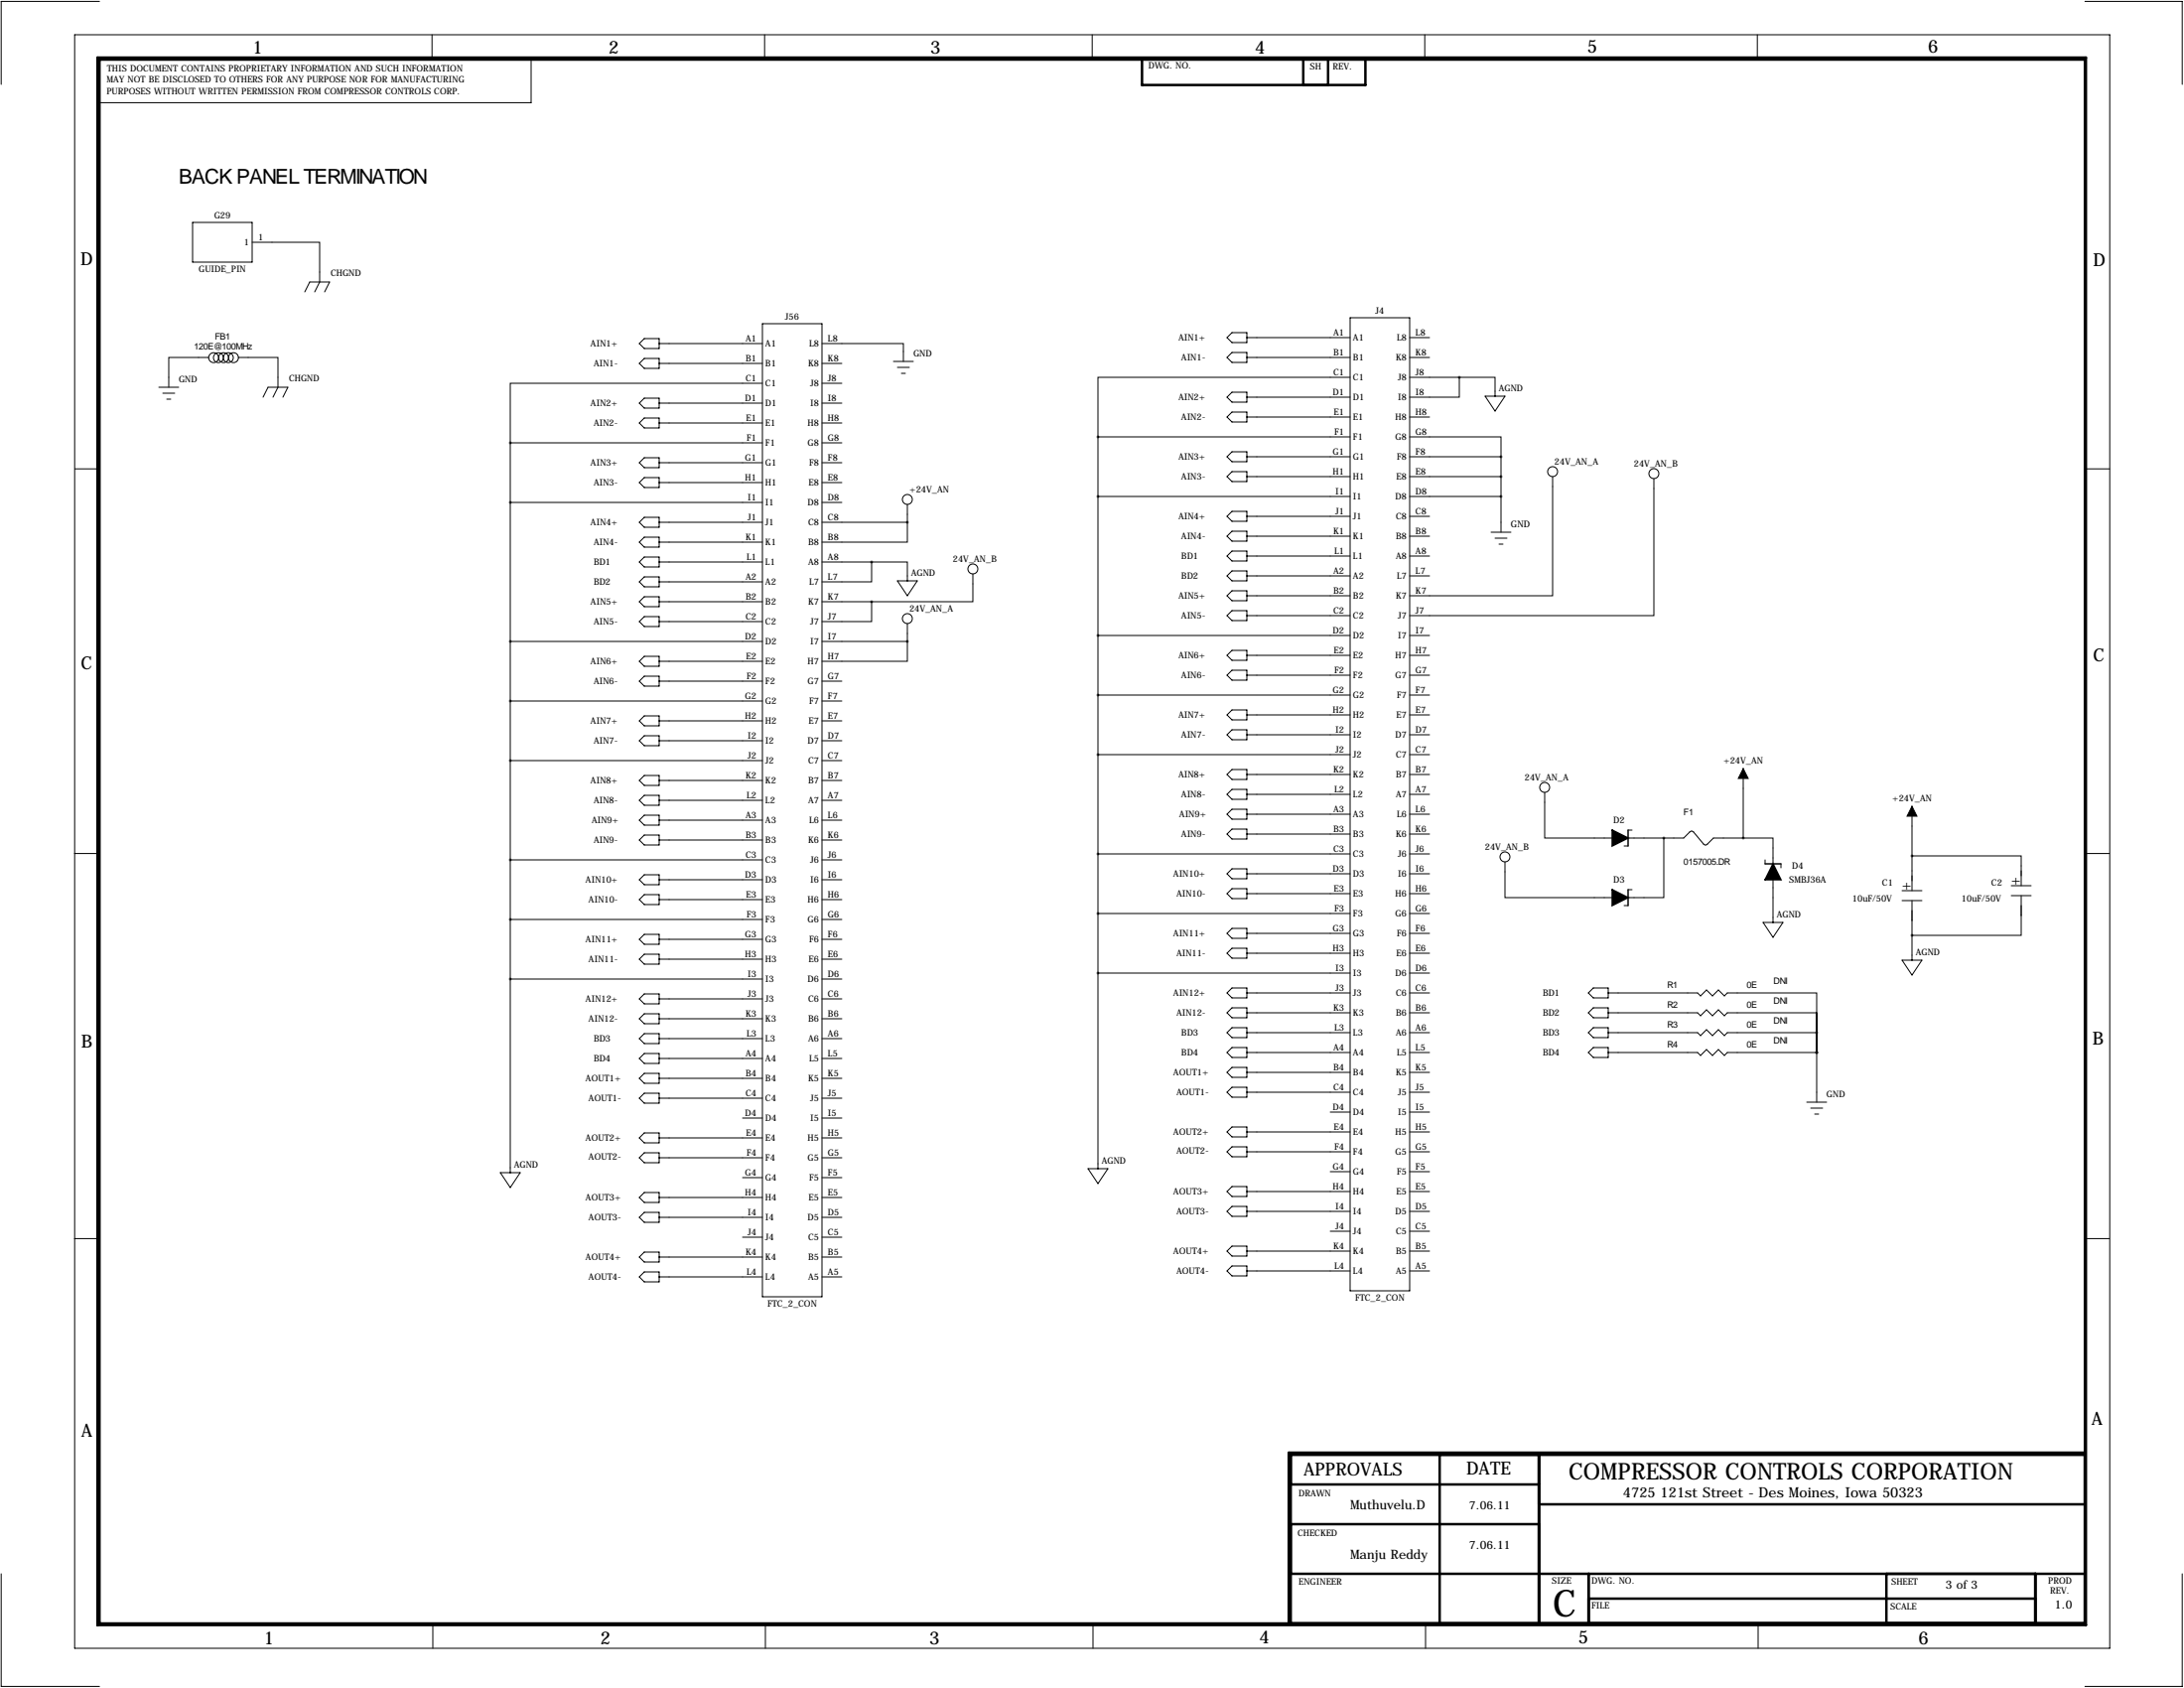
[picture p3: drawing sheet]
<svg xmlns="http://www.w3.org/2000/svg" width="559mm" height="432mm" viewBox="0 0 559 432" stroke-linecap="round" stroke-linejoin="round" font-family="sans-serif">
<g fill="none" stroke="#000" stroke-width=".25">
<path d="M19.1 8.9h520.7v412.7h-520.7zM25.5 .4h-25.2v21.2M110.5 8.9v6.3M143.1 15.2h-7.2v11.1h-110.9M195.6 8.9v6.3M279.5 8.9v6.3M364.5 8.9v6.3M449.6 8.9v6.3M533.5 .4h24.8v21.2M49.3 56.9h15.2v10.2h-15.2zM64.5 62h17.3v10.1l-1.3 2.6M78 74.7l1.2-2.6h5.1l-1.2 2.6"/>
<path d="M40.6 99.1h5.1M53.3 91.4h-10.1v7.7M61 91.4h10.1v7.7l-1.3 2.5M163.6 87.9l1.2-1.3h3.9v2.6h-3.9zM164.8 91.7h3.9v2.5h-3.9l-1.2-1.2zM168.7 87.9h26.4M168.7 93h26.4M195.1 98h-64.5v15.3M195.1 82.8h15.2v248.9h-15.2zM210.3 87.9h20.8v4.6M210.3 93h5.1M210.3 98h5.1"/>
<path d="M228.6 92.5h5.1M229.6 94h3.1M230.6 95.5h1M313.9 86.4l1.3-1.3h3.8v2.5h-3.8zM313.9 91.4l1.3-1.2h3.8v2.5h-3.8zM319 86.4h26.4M319 91.4h26.4M345.4 96.5h-64.5v15.3M345.4 81.3h15.3v248.9h-15.3zM360.7 86.4h5.1M360.7 91.4h5.1M360.7 96.5h12.7"/>
<path d="M373.4 96.5h9.1v4.8M373.4 96.5v5.1h-12.7M19.2 119.9h6.4M41.7 100.6h3M42.7 102.1h1M67.3 101.6l1.3-2.5h5.1l-1.3 2.5M130.6 113.3h64.5M130.6 113.3v186.7M163.6 108.2l1.2-1.3h3.9v2.6h-3.9zM164.8 101.9h3.9v2.5h-3.9l-1.2-1.3zM164.8 117.1h3.9v2.5h-3.9l-1.2-1.2zM168.7 103.1h26.4"/>
<path d="M168.7 108.2h26.4M168.7 118.4h26.4M210.3 103.1h5.1M210.3 108.2h5.1M210.3 113.3h5.1M210.3 118.4h5.1M280.9 111.8h64.5M280.9 111.8v187.2M313.9 101.6l1.3-1.3h3.8v2.6h-3.8zM313.9 106.7l1.3-1.3h3.8v2.5h-3.8zM313.9 116.8l1.3-1.2h3.8v2.5h-3.8zM319 101.6h26.4"/>
<path d="M319 106.7h26.4M319 116.8h26.4M360.7 111.8h23.3v5M360.7 106.7h5.1M360.7 116.8h23.3M380 101.3h5.1l-2.6 3.9zM384 116.8v19.3M533.4 119.9h6.4M130.6 128.5h64.5M163.6 123.4l1.2-1.2h3.9v2.5h-3.9zM163.6 133.6l1.2-1.3h3.9v2.6h-3.9zM163.6 138.7l1.2-1.3h3.9v2.6h-3.9z"/>
<path d="M168.7 123.4h26.4M168.7 133.6h26.4M168.7 138.7h26.4M210.3 123.4h5.1M210.3 128.5h5.1M210.3 133.6h21.9M232.2 133.6v5.1h-21.9M232.2 129v4.6M280.9 127h64.5M313.9 121.9l1.3-1.3h3.8v2.6h-3.8zM313.9 132.1l1.3-1.3h3.8v2.5h-3.8zM313.9 137.2l1.3-1.3h3.8v2.5h-3.8z"/>
<path d="M319 121.9h26.4M319 132.1h26.4M319 137.2h26.4M360.7 121.9h23.3M360.7 127h23.3M360.7 132.1h5.1M360.7 137.2h5.1M381.5 136.1h5.1M382.5 137.7h3.1M383.5 139.2h1.1M397.3 121.9v30.5h-36.6M423.2 122.4v35.1h-62.5"/>
<path d="M163.6 148.8l1.2-1.2h3.9v2.5h-3.9zM163.6 159l1.2-1.3h3.9v2.6h-3.9zM164.8 142.5h3.9v2.5h-3.9l-1.2-1.2zM164.8 152.7h3.9v2.5h-3.9l-1.2-1.3zM168.7 143.8h26.4M168.7 148.8h26.4M168.7 153.9h26.4M168.7 159h26.4M210.3 143.8h12.7M210.3 153.9h12.7M223 153.9v5.1h-12.7M223 143.8h9.2v4.8"/>
<path d="M223 143.8v5h-12.7M229.6 148.6h5.1l-2.5 3.8zM232.2 159.5v4.6M248.9 146.8v7.1h-25.9M313.9 142.2l1.3-1.2h3.8v2.5h-3.8zM313.9 147.3l1.3-1.3h3.8v2.6h-3.8zM313.9 152.4l1.3-1.3h3.8v2.6h-3.8zM313.9 157.5l1.3-1.3h3.8v2.6h-3.8zM319 142.2h26.4M319 147.3h26.4M319 152.4h26.4M319 157.5h26.4"/>
<path d="M360.7 142.2h5.1M360.7 147.3h5.1M130.6 164.1h64.5M130.6 179.3h64.5M163.6 174.2l1.2-1.2h3.9v2.5h-3.9zM164.8 167.9h3.9v2.5h-3.9l-1.2-1.2zM168.7 169.2h26.4M168.7 174.2h26.4M210.3 164.1h21.9M210.3 174.2h5.1M210.3 179.3h5.1M232.2 164.1v5.1h-21.9"/>
<path d="M280.9 162.6h64.5M280.9 177.8h64.5M313.9 167.6l1.3-1.2h3.8v2.5h-3.8zM313.9 172.7l1.3-1.3h3.8v2.6h-3.8zM319 167.6h26.4M319 172.7h26.4M360.7 162.6h5.1M360.7 167.6h5.1M360.7 172.7h5.1M360.7 177.8h5.1M130.6 194.6h64.5M163.6 184.4l1.2-1.3h3.9v2.6h-3.9z"/>
<path d="M163.6 189.5l1.2-1.3h3.9v2.6h-3.9zM163.6 199.6l1.2-1.2h3.9v2.5h-3.9zM168.7 184.4h26.4M168.7 189.5h26.4M168.7 199.6h26.4M210.3 184.4h5.1M210.3 189.5h5.1M210.3 194.6h5.1M210.3 199.6h5.1M280.9 193h64.5M313.9 182.9l1.3-1.3h3.8v2.5h-3.8zM313.9 188l1.3-1.3h3.8v2.5h-3.8z"/>
<path d="M313.9 198.1l1.3-1.3h3.8v2.6h-3.8zM319 182.9h26.4M319 188h26.4M319 198.1h26.4M360.7 182.9h5.1M360.7 188h5.1M360.7 193h5.1M360.7 198.1h5.1M446 196.6v17.8M19 218.3h6.5M130.6 220h64.5M163.6 209.8l1.2-1.3h3.9v2.6h-3.9z"/>
<path d="M163.6 214.9l1.2-1.3h3.9v2.6h-3.9zM164.8 203.5h3.9v2.5h-3.9l-1.2-1.3zM168.7 204.7h26.4M168.7 209.8h26.4M168.7 214.9h26.4M210.3 204.7h5.1M210.3 209.8h5.1M210.3 214.9h5.1M210.3 220h5.1M280.9 218.4h64.5M313.9 203.2l1.3-1.3h3.8v2.6h-3.8zM313.9 208.3l1.3-1.3h3.8v2.5h-3.8z"/>
<path d="M313.9 213.4l1.3-1.3h3.8v2.5h-3.8zM319 203.2h26.4M319 208.3h26.4M319 213.4h26.4M360.7 203.2h5.1M360.7 208.3h5.1M360.7 213.4h5.1M360.7 218.4h5.1M395.2 202.7v11.7h17.3M415.5 216.4h1.1M416.6 214.4h14.2l1.6-1.7 .4-.1 .5 .3 2.9 3.2 .6-.1 1.6-1.6h7.6M416.6 212.3h1"/>
<path d="M425.7 214.4v15.2h-9.1M446 214.4h7.6v6.6M451.6 220v1M489.2 218.9h27.9v7.7M489.2 206.2v21.6M533.3 218.3h6.4M130.6 235.2h64.5M163.6 225l1.2-1.2h3.9v2.5h-3.9zM164.8 228.9h3.9v2.5h-3.9l-1.2-1.3zM168.7 225h26.4M168.7 230.1h26.4M210.3 225h5.1"/>
<path d="M210.3 230.1h5.1M210.3 235.2h5.1M280.9 233.7h64.5M313.9 223.5l1.3-1.3h3.8v2.6h-3.8zM313.9 228.6l1.3-1.3h3.8v2.6h-3.8zM313.9 238.8l1.3-1.3h3.8v2.5h-3.8zM319 223.5h26.4M319 228.6h26.4M319 238.8h26.4M360.7 223.5h5.1M360.7 228.6h5.1M360.7 233.7h5.1"/>
<path d="M360.7 238.8h5.1M385.1 220.5v9.1h27.4M415.5 231.6h1.1M416.6 227.6h1M451.1 236h5.1l-2.6 3.8zM453.6 225v11M455.7 221v1M486.7 227.8h5M486.7 230.4h5M489.2 230.4v15.2M514.6 226.6h5.1M514.6 229.1h5.1"/>
<path d="M517.1 229.1v10.2h-27.9M130.6 250.4h64.5M163.6 240.3l1.2-1.3h3.9v2.6h-3.9zM164.8 244.1h3.9v2.5h-3.9l-1.2-1.2zM164.8 254.3h3.9v2.5h-3.9l-1.2-1.3zM164.8 259.3h3.9v2.6h-3.9l-1.2-1.3zM168.7 240.3h26.4M168.7 245.4h26.4M168.7 255.5h26.4M210.3 240.3h5.1M210.3 245.4h5.1M210.3 250.4h5.1"/>
<path d="M210.3 255.5h5.1M280.9 248.9h64.5M313.9 243.8l1.3-1.2h3.8v2.5h-3.8zM313.9 254l1.3-1.3h3.8v2.6h-3.8zM313.9 259.1l1.3-1.3h3.8v2.5h-3.8zM319 243.8h26.4M319 254h26.4M319 259.1h26.4M360.7 243.8h5.1M360.7 248.9h5.1M360.7 254h5.1M360.7 259.1h5.1"/>
<path d="M407.7 252.7h3.8v2.6h-3.8l-1.3-1.3zM407.7 257.8h3.8v2.5h-3.8l-1.3-1.2zM411.5 259.1h22.8l.8 .7 1.5-1.5 1.5 1.5 1.6-1.5 1.5 1.5 .8-.7h22.8v5.1M411.5 254h22.8l.8 .8 1.5-1.6 1.5 1.6 1.6-1.6 1.5 1.6 .8-.8h22.8v15.2M486.7 245.6h5l-2.5 3.8zM163.6 270.8l1.2-1.3h3.9v2.5h-3.9zM163.6 275.8l1.2-1.2h3.9v2.5h-3.9zM164.8 264.4h3.9v2.6h-3.9l-1.2-1.3zM164.8 279.7h3.9v2.5h-3.9l-1.2-1.3zM168.7 260.6h26.4M168.7 265.7h26.4M168.7 270.8h26.4"/>
<path d="M168.7 275.8h26.4M210.3 260.6h5.1M210.3 265.7h5.1M210.3 270.8h5.1M210.3 275.8h5.1M313.9 264.2l1.3-1.3h3.8v2.5h-3.8zM313.9 269.2l1.3-1.2h3.8v2.5h-3.8zM313.9 274.3l1.3-1.3h3.8v2.6h-3.8zM313.9 279.4l1.3-1.3h3.8v2.6h-3.8zM319 264.2h26.4M319 269.2h26.4M319 274.3h26.4"/>
<path d="M319 279.4h26.4M360.7 264.2h5.1M360.7 269.2h5.1M360.7 274.3h5.1M360.7 279.4h5.1M407.7 262.9h3.8v2.5h-3.8l-1.3-1.2zM407.7 268h3.8v2.5h-3.8l-1.3-1.3zM411.5 264.2h22.8l.8 .7 1.5-1.5 1.5 1.5 1.6-1.5 1.5 1.5 .8-.7h22.8M411.5 269.2h22.8l.8 .8 1.5-1.5 1.5 1.5 1.6-1.5 1.5 1.5 .8-.8h22.8M464.8 269.2h.1M464.8 264.2v17.7M128 300h5.1l-2.5 3.8z"/>
<path d="M163.6 296.2l1.2-1.3h3.9v2.5h-3.9zM164.8 289.8h3.9v2.6h-3.9l-1.2-1.3zM168.7 280.9h26.4M168.7 291.1h26.4M168.7 296.2h26.4M190 286h5.1M210.3 280.9h5.1M210.3 286h5.1M210.3 291.1h5.1M210.3 296.2h5.1M278.4 299h5.1l-2.6 3.8zM313.9 289.6l1.3-1.3h3.8v2.5h-3.8z"/>
<path d="M313.9 294.6l1.3-1.2h3.8v2.5h-3.8zM319 289.6h26.4M319 294.6h26.4M340.4 284.5h5M340.4 299.7h5M360.7 284.5h5.1M360.7 289.6h5.1M360.7 294.6h5.1M360.7 299.7h5.1M462.3 281.9h5.1M463.3 283.5h3M464.3 285h1"/>
<path d="M19 316.8h6.5M163.6 306.3l1.2-1.2h3.9v2.5h-3.9zM163.6 311.4l1.2-1.3h3.9v2.6h-3.9zM168.7 306.3h26.4M168.7 311.4h26.4M190 301.2h5.1M190 316.5h5.1M210.3 301.2h5.1M210.3 306.3h5.1M210.3 311.4h5.1M210.3 316.5h5.1M313.9 304.8l1.3-1.3h3.8v2.6h-3.8z"/>
<path d="M313.9 309.9l1.3-1.3h3.8v2.5h-3.8zM319 304.8h26.4M319 309.9h26.4M340.4 315h5M360.7 304.8h5.1M360.7 309.9h5.1M360.7 315h5.1M533.3 316.8h6.4M163.6 321.6l1.2-1.3h3.9v2.5h-3.9zM163.6 326.6l1.2-1.2h3.9v2.5h-3.9zM168.7 321.6h26.4M168.7 326.6h26.4"/>
<path d="M210.3 321.6h5.1M210.3 326.6h5.1M313.9 320l1.3-1.2h3.8v2.5h-3.8zM313.9 325.1l1.3-1.3h3.8v2.6h-3.8zM319 320h26.4M319 325.1h26.4M360.7 320h5.1M360.7 325.1h5.1M.3 402.6v28.8h25.2M110.7 415.3v6.3M195.8 415.3v6.3M279.7 415.3v6.3"/>
<path d="M364.7 415.3v6.3M449.8 415.3v6.3M558.3 402.6v28.8h-24.8"/>
<circle cx="54.7" cy="91.5" r="1.27"/>
<circle cx="55.9" cy="91.5" r="1.27"/>
<circle cx="57.2" cy="91.5" r="1.27"/>
<circle cx="58.4" cy="91.5" r="1.27"/>
<circle cx="59.7" cy="91.5" r="1.27"/>
<circle cx="232.2" cy="127.8" r="1.27"/>
<circle cx="397.3" cy="120.6" r="1.27"/>
<circle cx="423.2" cy="121.2" r="1.27"/>
<circle cx="232.2" cy="158.2" r="1.27"/>
<circle cx="248.9" cy="145.5" r="1.27"/>
<circle cx="385.1" cy="219.2" r="1.27"/>
<circle cx="395.2" cy="201.4" r="1.27"/>
</g>
<g fill="none" stroke="#000" stroke-width=".63">
<path d="M24.9 14.7h508.8v401h-508.8zM25.5 15.2h508v400.1h-508zM292.2 15h57.2v6.7h-57.2zM333.5 21.7v-6.7h6.3v6.7M330.3 379.7h63.5M368.4 372.1v43.2M393.8 372.1v43.2M533.5 372.1h-203.2v43.2M533.5 371.6h-203.8v43.7M330.3 389.9h63.5M393.8 384.8h139.7M330.3 402.6h203.2"/>
<path d="M406.5 402.6v12.7M406.5 408.9h114.3M482.7 402.6v12.7M520.8 402.6v12.7"/>
</g>
<path d="M412.5 212.3l4.1 2.1-4.1 2zM412.5 227.6l4.1 2-4.1 2zM453.6 221l2.1 4h-4.1z" fill="#000" stroke="#000" stroke-width=".38"/>
<path d="M416.6 212.3v4.1M416.6 227.6v4M451.6 221h4.1" fill="none" stroke="#000" stroke-width=".38"/>
<path d="M446 196.6l1.3 2.5h-2.5zM489.2 206.2l1.3 2.6h-2.6z" fill="#000" stroke="#000" stroke-width=".25"/>
<path d="M130.5 113.3a.05 .05 0 0 0 .1 0 .05 .05 0 0 0-.1 0zM130.5 128.5a.05 .05 0 0 0 .1 0 .05 .05 0 0 0-.1 0zM130.5 164.1a.05 .05 0 0 0 .1 0 .05 .05 0 0 0-.1 0zM130.5 179.3a.05 .05 0 0 0 .1 0 .05 .05 0 0 0-.1 0zM130.5 194.6a.05 .05 0 0 0 .1 0 .05 .05 0 0 0-.1 0zM130.5 220a.05 .05 0 0 0 .1 0 .05 .05 0 0 0-.1 0zM130.5 235.2a.05 .05 0 0 0 .1 0 .05 .05 0 0 0-.1 0zM130.5 250.4a.05 .05 0 0 0 .1 0 .05 .05 0 0 0-.1 0zM232.1 164.1a.05 .05 0 0 0 .1 0 .05 .05 0 0 0-.1 0zM232.1 133.6a.05 .05 0 0 0 .1 0 .05 .05 0 0 0-.1 0zM384 116.8a.05 .05 0 0 0 .1 0 .05 .05 0 0 0-.1 0zM384 121.9a.05 .05 0 0 0 .1 0 .05 .05 0 0 0-.1 0zM384 127a.05 .05 0 0 0 .1 0 .05 .05 0 0 0-.1 0z" fill="#000" stroke="#000" stroke-width=".63"/>
<text font-size="9.6" x="397.3" y="413.5">C</text>
<text font-size="5.9" x="401.4" y="378.6">COMPRESSOR CONTROLS CORPORATION</text>
<text font-size="5.3" x="45.7" y="47">BACK PANEL TERMINATION</text>
<g font-size="4.6">
<text x="64.6" y="13.7">1</text>
<text x="155.8" y="13.7">2</text>
<text x="238" y="13.7">3</text>
<text x="321.1" y="13.7">4</text>
<text x="406.1" y="13.5">5</text>
<text x="493.3" y="13.5">6</text>
<text x="20.6" y="67.9">D</text>
<text x="535.6" y="68.1">D</text>
<text x="20.7" y="171.1">C</text>
<text x="535.5" y="169.2">C</text>
<text x="20.8" y="268.1">B</text>
<text x="535.4" y="267.2">B</text>
<text x="535.2" y="364.5">A</text>
<text x="20.8" y="367.5">A</text>
<text x="333.6" y="377.4">APPROVALS</text>
<text x="375.2" y="377.2">DATE</text>
<text x="67.5" y="420.6">1</text>
<text x="153.6" y="420.6">2</text>
<text x="237.8" y="420.6">3</text>
<text x="322.2" y="420.5">4</text>
<text x="403.9" y="420.4">5</text>
<text x="490.9" y="420.6">6</text>
</g>
<g font-size="3.6">
<text x="486.7" y="227.6">+</text>
<text x="514.6" y="226.3">+</text>
<text x="415.3" y="383">4725 121st Street - Des Moines, Iowa 50323</text>
</g>
<g font-size="3.3">
<text x="345.4" y="386.1">Muthuvelu.D</text>
<text x="345.4" y="398.8">Manju Reddy</text>
</g>
<g font-size="3">
<text x="375.9" y="386.1">7.06.11</text>
<text x="375.9" y="396.2">7.06.11</text>
<text x="497.8" y="406.4">3 of 3</text>
<text x="525.8" y="411.5">1.0</text>
</g>
<text font-size="2.4" x="386.6" y="134.9">GND</text>
<g font-size="2.3">
<text x="293.8" y="17.6">DWG. NO.</text>
<text x="335.2" y="17.7">SH</text>
<text x="341" y="17.7">REV.</text>
<text x="27.3" y="21.1">MAY NOT BE DISCLOSED TO OTHERS FOR ANY PURPOSE NOR FOR MANUFACTURING</text>
<text x="27.4" y="18.3">THIS DOCUMENT CONTAINS PROPRIETARY INFORMATION AND SUCH INFORMATION</text>
<text x="27.3" y="24.2">PURPOSES WITHOUT WRITTEN PERMISSION FROM COMPRESSOR CONTROLS CORP.</text>
<text x="54.8" y="55.9">G29</text>
<text x="62.4" y="62.8">1</text>
<text x="66" y="61.5">1</text>
<text x="50.8" y="69.7">GUIDE_PIN</text>
<text x="84.6" y="70.6">CHGND</text>
<text x="200.9" y="81.8">J56</text>
<text x="351.9" y="80.3">J4</text>
<text x="49.7" y="89.5">120E@100MHz</text>
<text x="55" y="87">FB1</text>
<text x="151.1" y="88.6">AIN1+</text>
<text x="190.8" y="87.4">A1</text>
<text x="195.8" y="88.7">A1</text>
<text x="207" y="88.7">L8</text>
<text x="211.8" y="87.4">L8</text>
<text x="301.5" y="87.1">AIN1+</text>
<text x="341.1" y="85.9">A1</text>
<text x="346.2" y="87.2">A1</text>
<text x="357.4" y="87.2">L8</text>
<text x="362.2" y="85.9">L8</text>
<text x="151.9" y="93.7">AIN1-</text>
<text x="190.8" y="92.5">B1</text>
<text x="195.8" y="93.8">B1</text>
<text x="206.8" y="93.8">K8</text>
<text x="211.8" y="92.5">K8</text>
<text x="233.7" y="91.2">GND</text>
<text x="302.3" y="92.2">AIN1-</text>
<text x="341.1" y="90.9">B1</text>
<text x="346.2" y="92.2">B1</text>
<text x="357.2" y="92.2">K8</text>
<text x="362.2" y="90.9">K8</text>
<text x="45.7" y="97.8">GND</text>
<text x="73.9" y="97.5">CHGND</text>
<text x="190.8" y="97.5">C1</text>
<text x="195.8" y="98.9">C1</text>
<text x="207.3" y="98.9">J8</text>
<text x="211.8" y="97.5">J8</text>
<text x="341" y="101.1">D1</text>
<text x="341.1" y="96">C1</text>
<text x="346.2" y="97.3">C1</text>
<text x="357.7" y="97.3">J8</text>
<text x="362.2" y="96">J8</text>
<text x="362.2" y="101.1">I8</text>
<text x="383.5" y="100.1">AGND</text>
<text x="151.1" y="103.9">AIN2+</text>
<text x="190.6" y="102.6">D1</text>
<text x="190.9" y="107.7">E1</text>
<text x="195.8" y="103.9">D1</text>
<text x="207.3" y="103.9">I8</text>
<text x="211.8" y="102.6">I8</text>
<text x="211.8" y="107.7">H8</text>
<text x="301.5" y="102.4">AIN2+</text>
<text x="302.3" y="107.4">AIN2-</text>
<text x="341.3" y="106.2">E1</text>
<text x="346.2" y="102.4">D1</text>
<text x="346.2" y="107.5">E1</text>
<text x="357" y="107.5">H8</text>
<text x="357.7" y="102.4">I8</text>
<text x="362.2" y="106.2">H8</text>
<text x="151.9" y="109">AIN2-</text>
<text x="191" y="112.8">F1</text>
<text x="195.8" y="109">E1</text>
<text x="206.7" y="109">H8</text>
<text x="211.8" y="112.8">G8</text>
<text x="341.4" y="111.3">F1</text>
<text x="346.2" y="112.6">F1</text>
<text x="357" y="112.6">G8</text>
<text x="362.2" y="111.3">G8</text>
<text x="151.1" y="119.1">AIN3+</text>
<text x="190.6" y="117.9">G1</text>
<text x="195.8" y="114.1">F1</text>
<text x="195.8" y="119.2">G1</text>
<text x="206.7" y="114.1">G8</text>
<text x="207" y="119.2">F8</text>
<text x="211.8" y="117.9">F8</text>
<text x="301.5" y="117.6">AIN3+</text>
<text x="341" y="116.3">G1</text>
<text x="346.2" y="117.6">G1</text>
<text x="357.4" y="117.6">F8</text>
<text x="362.2" y="116.3">F8</text>
<text x="397.8" y="118.9">24V_AN_A</text>
<text x="418.1" y="119.4">24V_AN_B</text>
<text x="151.9" y="124.2">AIN3-</text>
<text x="190.6" y="122.9">H1</text>
<text x="195.8" y="124.3">H1</text>
<text x="206.9" y="124.3">E8</text>
<text x="211.8" y="122.9">E8</text>
<text x="232.7" y="126">+24V_AN</text>
<text x="302.3" y="122.7">AIN3-</text>
<text x="341" y="121.4">H1</text>
<text x="346.2" y="122.7">H1</text>
<text x="357.3" y="122.7">E8</text>
<text x="362.2" y="121.4">E8</text>
<text x="191.3" y="128">I1</text>
<text x="195.8" y="129.3">I1</text>
<text x="206.7" y="129.3">D8</text>
<text x="211.8" y="128">D8</text>
<text x="341.7" y="126.5">I1</text>
<text x="341.7" y="131.6">J1</text>
<text x="346.2" y="127.8">I1</text>
<text x="357" y="127.8">D8</text>
<text x="362.2" y="126.5">D8</text>
<text x="362.2" y="131.6">C8</text>
<text x="151.1" y="134.4">AIN4+</text>
<text x="191.3" y="133.1">J1</text>
<text x="195.8" y="134.4">J1</text>
<text x="206.8" y="134.4">C8</text>
<text x="211.8" y="133.1">C8</text>
<text x="301.5" y="132.8">AIN4+</text>
<text x="302.3" y="137.9">AIN4-</text>
<text x="341.1" y="136.7">K1</text>
<text x="346.2" y="132.9">J1</text>
<text x="346.2" y="138">K1</text>
<text x="357.2" y="132.9">C8</text>
<text x="357.2" y="138">B8</text>
<text x="362.2" y="136.7">B8</text>
<text x="151.9" y="139.4">AIN4-</text>
<text x="190.8" y="138.2">K1</text>
<text x="191" y="143.3">L1</text>
<text x="195.8" y="139.5">K1</text>
<text x="206.8" y="139.5">B8</text>
<text x="211.8" y="138.2">B8</text>
<text x="211.8" y="143.3">A8</text>
<text x="243.8" y="143.8">24V_AN_B</text>
<text x="302.3" y="143">BD1</text>
<text x="341.4" y="141.7">L1</text>
<text x="346.2" y="143">L1</text>
<text x="357.2" y="143">A8</text>
<text x="362.2" y="141.7">A8</text>
<text x="151.9" y="144.5">BD1</text>
<text x="151.9" y="149.6">BD2</text>
<text x="190.8" y="148.3">A2</text>
<text x="195.8" y="144.6">L1</text>
<text x="195.8" y="149.7">A2</text>
<text x="206.8" y="144.6">A8</text>
<text x="207" y="149.7">L7</text>
<text x="211.8" y="148.3">L7</text>
<text x="233.1" y="147.3">AGND</text>
<text x="302.3" y="148.1">BD2</text>
<text x="341.1" y="146.8">A2</text>
<text x="346.2" y="148.1">A2</text>
<text x="357.4" y="148.1">L7</text>
<text x="362.2" y="146.8">L7</text>
<text x="151.1" y="154.7">AIN5+</text>
<text x="190.8" y="153.4">B2</text>
<text x="195.8" y="154.7">B2</text>
<text x="206.8" y="154.7">K7</text>
<text x="211.8" y="153.4">K7</text>
<text x="301.5" y="153.2">AIN5+</text>
<text x="341.1" y="151.9">B2</text>
<text x="346.2" y="153.2">B2</text>
<text x="357.2" y="153.2">K7</text>
<text x="362.2" y="151.9">K7</text>
<text x="151.9" y="159.8">AIN5-</text>
<text x="190.8" y="158.5">C2</text>
<text x="195.8" y="159.8">C2</text>
<text x="207.3" y="159.8">J7</text>
<text x="211.8" y="158.5">J7</text>
<text x="232.7" y="156.5">24V_AN_A</text>
<text x="302.3" y="158.2">AIN5-</text>
<text x="341.1" y="157">C2</text>
<text x="346.2" y="158.3">C2</text>
<text x="357.7" y="158.3">J7</text>
<text x="362.2" y="157">J7</text>
<text x="190.6" y="163.6">D2</text>
<text x="195.8" y="164.9">D2</text>
<text x="207.3" y="164.9">I7</text>
<text x="211.8" y="163.6">I7</text>
<text x="341" y="162.1">D2</text>
<text x="341.3" y="167.1">E2</text>
<text x="346.2" y="163.4">D2</text>
<text x="357.7" y="163.4">I7</text>
<text x="362.2" y="162.1">I7</text>
<text x="362.2" y="167.1">H7</text>
<text x="151.1" y="169.9">AIN6+</text>
<text x="190.9" y="168.7">E2</text>
<text x="191" y="173.7">F2</text>
<text x="195.8" y="170">E2</text>
<text x="206.7" y="170">H7</text>
<text x="211.8" y="168.7">H7</text>
<text x="211.8" y="173.7">G7</text>
<text x="301.5" y="168.4">AIN6+</text>
<text x="302.3" y="173.5">AIN6-</text>
<text x="341.4" y="172.2">F2</text>
<text x="346.2" y="168.4">E2</text>
<text x="346.2" y="173.5">F2</text>
<text x="357" y="168.4">H7</text>
<text x="357" y="173.5">G7</text>
<text x="362.2" y="172.2">G7</text>
<text x="151.9" y="175">AIN6-</text>
<text x="190.6" y="178.8">G2</text>
<text x="195.8" y="175.1">F2</text>
<text x="206.7" y="175.1">G7</text>
<text x="211.8" y="178.8">F7</text>
<text x="341" y="177.3">G2</text>
<text x="346.2" y="178.6">G2</text>
<text x="357.4" y="178.6">F7</text>
<text x="362.2" y="177.3">F7</text>
<text x="151.1" y="185.2">AIN7+</text>
<text x="190.6" y="183.9">H2</text>
<text x="195.8" y="180.1">G2</text>
<text x="195.8" y="185.2">H2</text>
<text x="206.9" y="185.2">E7</text>
<text x="207" y="180.1">F7</text>
<text x="211.8" y="183.9">E7</text>
<text x="301.5" y="183.6">AIN7+</text>
<text x="341" y="182.4">H2</text>
<text x="346.2" y="183.7">H2</text>
<text x="357.3" y="183.7">E7</text>
<text x="362.2" y="182.4">E7</text>
<text x="151.9" y="190.2">AIN7-</text>
<text x="191.3" y="189">I2</text>
<text x="195.8" y="190.3">I2</text>
<text x="206.7" y="190.3">D7</text>
<text x="211.8" y="189">D7</text>
<text x="302.3" y="188.7">AIN7-</text>
<text x="341.7" y="187.5">I2</text>
<text x="346.2" y="188.8">I2</text>
<text x="357" y="188.8">D7</text>
<text x="362.2" y="187.5">D7</text>
<text x="191.3" y="194.1">J2</text>
<text x="195.8" y="195.4">J2</text>
<text x="206.8" y="195.4">C7</text>
<text x="211.8" y="194.1">C7</text>
<text x="341.1" y="197.6">K2</text>
<text x="341.7" y="192.5">J2</text>
<text x="346.2" y="193.8">J2</text>
<text x="357.2" y="193.8">C7</text>
<text x="362.2" y="192.5">C7</text>
<text x="362.2" y="197.6">B7</text>
<text x="441" y="195.3">+24V_AN</text>
<text x="151.1" y="200.4">AIN8+</text>
<text x="190.8" y="199.1">K2</text>
<text x="195.8" y="200.5">K2</text>
<text x="206.8" y="200.5">B7</text>
<text x="211.8" y="199.1">B7</text>
<text x="301.5" y="198.9">AIN8+</text>
<text x="302.3" y="204">AIN8-</text>
<text x="341.4" y="202.7">L2</text>
<text x="346.2" y="198.9">K2</text>
<text x="357.2" y="198.9">B7</text>
<text x="362.2" y="202.7">A7</text>
<text x="390.1" y="199.6">24V_AN_A</text>
<text x="151.9" y="205.5">AIN8-</text>
<text x="190.8" y="209.3">A3</text>
<text x="191" y="204.2">L2</text>
<text x="195.8" y="205.5">L2</text>
<text x="206.8" y="205.5">A7</text>
<text x="211.8" y="204.2">A7</text>
<text x="211.8" y="209.3">L6</text>
<text x="301.8" y="209">AIN9+</text>
<text x="341.1" y="207.8">A3</text>
<text x="346.2" y="204">L2</text>
<text x="346.2" y="209.1">A3</text>
<text x="357.2" y="204">A7</text>
<text x="357.4" y="209.1">L6</text>
<text x="362.2" y="207.8">L6</text>
<text x="430.8" y="208.5">F1</text>
<text x="484.1" y="205">+24V_AN</text>
<text x="151.4" y="210.6">AIN9+</text>
<text x="151.9" y="215.6">AIN9-</text>
<text x="190.8" y="214.4">B3</text>
<text x="195.8" y="210.6">A3</text>
<text x="195.8" y="215.7">B3</text>
<text x="206.8" y="215.7">K6</text>
<text x="207" y="210.6">L6</text>
<text x="211.8" y="214.4">K6</text>
<text x="302.3" y="214.1">AIN9-</text>
<text x="341.1" y="212.9">B3</text>
<text x="346.2" y="214.2">B3</text>
<text x="357.2" y="214.2">K6</text>
<text x="362.2" y="212.9">K6</text>
<text x="412.8" y="210.6">D2</text>
<text x="190.8" y="219.5">C3</text>
<text x="195.8" y="220.8">C3</text>
<text x="207.3" y="220.8">J6</text>
<text x="211.8" y="219.5">J6</text>
<text x="341.1" y="217.9">C3</text>
<text x="346.2" y="219.2">C3</text>
<text x="357.7" y="219.2">J6</text>
<text x="362.2" y="217.9">J6</text>
<text x="380" y="217.4">24V_AN_B</text>
<text x="430.8" y="221.2">0157005.DR</text>
<text x="149.9" y="225.8">AIN10+</text>
<text x="190.6" y="224.5">D3</text>
<text x="195.8" y="225.9">D3</text>
<text x="207.3" y="225.9">I6</text>
<text x="211.8" y="224.5">I6</text>
<text x="300.2" y="224.3">AIN10+</text>
<text x="341" y="223">D3</text>
<text x="346.2" y="224.3">D3</text>
<text x="357.7" y="224.3">I6</text>
<text x="362.2" y="223">I6</text>
<text x="412.8" y="225.8">D3</text>
<text x="457.8" y="225.8">SMBJ36A</text>
<text x="458.5" y="222.3">D4</text>
<text x="481.6" y="226.6">C1</text>
<text x="509.5" y="226.6">C2</text>
<text x="150.6" y="230.9">AIN10-</text>
<text x="190.9" y="229.6">E3</text>
<text x="195.8" y="230.9">E3</text>
<text x="206.7" y="230.9">H6</text>
<text x="211.8" y="229.6">H6</text>
<text x="301" y="229.4">AIN10-</text>
<text x="341.3" y="228.1">E3</text>
<text x="341.4" y="233.2">F3</text>
<text x="346.2" y="229.4">E3</text>
<text x="357" y="229.4">H6</text>
<text x="362.2" y="228.1">H6</text>
<text x="362.2" y="233.2">G6</text>
<text x="474" y="230.7">10uF/50V</text>
<text x="501.9" y="230.7">10uF/50V</text>
<text x="190.6" y="239.8">G3</text>
<text x="191" y="234.7">F3</text>
<text x="195.8" y="236">F3</text>
<text x="206.7" y="236">G6</text>
<text x="211.8" y="234.7">G6</text>
<text x="211.8" y="239.8">F6</text>
<text x="300.2" y="239.5">AIN11+</text>
<text x="341" y="238.3">G3</text>
<text x="346.2" y="234.5">F3</text>
<text x="346.2" y="239.6">G3</text>
<text x="357" y="234.5">G6</text>
<text x="357.4" y="239.6">F6</text>
<text x="362.2" y="238.3">F6</text>
<text x="454.6" y="234.7">AGND</text>
<text x="149.9" y="241">AIN11+</text>
<text x="190.6" y="244.9">H3</text>
<text x="195.8" y="241.1">G3</text>
<text x="207" y="241.1">F6</text>
<text x="211.8" y="244.9">E6</text>
<text x="301" y="244.6">AIN11-</text>
<text x="341" y="243.3">H3</text>
<text x="346.2" y="244.6">H3</text>
<text x="357.3" y="244.6">E6</text>
<text x="362.2" y="243.3">E6</text>
<text x="490.2" y="244.3">AGND</text>
<text x="150.6" y="246.1">AIN11-</text>
<text x="191.3" y="249.9">I3</text>
<text x="195.8" y="246.2">H3</text>
<text x="195.8" y="251.2">I3</text>
<text x="206.7" y="251.2">D6</text>
<text x="206.9" y="246.2">E6</text>
<text x="211.8" y="249.9">D6</text>
<text x="341.7" y="248.4">I3</text>
<text x="346.2" y="249.7">I3</text>
<text x="357" y="249.7">D6</text>
<text x="362.2" y="248.4">D6</text>
<text x="453.8" y="251.7">DNI</text>
<text x="149.9" y="256.3">AIN12+</text>
<text x="191.3" y="255">J3</text>
<text x="195.8" y="256.3">J3</text>
<text x="206.8" y="256.3">C6</text>
<text x="211.8" y="255">C6</text>
<text x="300.2" y="254.8">AIN12+</text>
<text x="341.7" y="253.5">J3</text>
<text x="346.2" y="254.8">J3</text>
<text x="357.2" y="254.8">C6</text>
<text x="362.2" y="253.5">C6</text>
<text x="394.7" y="254.8">BD1</text>
<text x="426.6" y="252.7">R1</text>
<text x="426.6" y="257.8">R2</text>
<text x="446.9" y="252.7">0E</text>
<text x="446.9" y="257.8">0E</text>
<text x="453.8" y="256.8">DNI</text>
<text x="150.6" y="261.4">AIN12-</text>
<text x="190.8" y="260.1">K3</text>
<text x="195.8" y="261.4">K3</text>
<text x="206.8" y="261.4">B6</text>
<text x="211.8" y="260.1">B6</text>
<text x="301" y="259.8">AIN12-</text>
<text x="341.1" y="258.6">K3</text>
<text x="341.4" y="263.7">L3</text>
<text x="346.2" y="259.9">K3</text>
<text x="357.2" y="259.9">B6</text>
<text x="362.2" y="258.6">B6</text>
<text x="362.2" y="263.7">A6</text>
<text x="394.7" y="259.8">BD2</text>
<text x="426.6" y="262.9">R3</text>
<text x="446.9" y="262.9">0E</text>
<text x="453.8" y="261.9">DNI</text>
<text x="151.9" y="266.4">BD3</text>
<text x="191" y="265.2">L3</text>
<text x="195.8" y="266.5">L3</text>
<text x="206.8" y="266.5">A6</text>
<text x="211.8" y="265.2">A6</text>
<text x="302.3" y="264.9">BD3</text>
<text x="341.1" y="268.7">A4</text>
<text x="346.2" y="265">L3</text>
<text x="357.2" y="265">A6</text>
<text x="362.2" y="268.7">L5</text>
<text x="394.7" y="264.9">BD3</text>
<text x="426.6" y="268">R4</text>
<text x="446.9" y="268">0E</text>
<text x="453.8" y="267">DNI</text>
<text x="151.9" y="271.5">BD4</text>
<text x="190.8" y="270.3">A4</text>
<text x="190.8" y="275.3">B4</text>
<text x="195.8" y="271.6">A4</text>
<text x="207" y="271.6">L5</text>
<text x="211.8" y="270.3">L5</text>
<text x="211.8" y="275.3">K5</text>
<text x="300.2" y="275.1">AOUT1+</text>
<text x="302.3" y="270">BD4</text>
<text x="341.1" y="273.8">B4</text>
<text x="346.2" y="270">A4</text>
<text x="346.2" y="275.1">B4</text>
<text x="357.2" y="275.1">K5</text>
<text x="357.4" y="270">L5</text>
<text x="362.2" y="273.8">K5</text>
<text x="394.7" y="270">BD4</text>
<text x="149.9" y="276.6">AOUT1+</text>
<text x="150.6" y="281.7">AOUT1-</text>
<text x="190.8" y="280.4">C4</text>
<text x="195.8" y="276.6">B4</text>
<text x="195.8" y="281.7">C4</text>
<text x="206.8" y="276.6">K5</text>
<text x="207.3" y="281.7">J5</text>
<text x="211.8" y="280.4">J5</text>
<text x="301" y="280.2">AOUT1-</text>
<text x="341.1" y="278.9">C4</text>
<text x="346.2" y="280.2">C4</text>
<text x="357.7" y="280.2">J5</text>
<text x="362.2" y="278.9">J5</text>
<text x="467.4" y="280.7">GND</text>
<text x="190.6" y="285.5">D4</text>
<text x="195.8" y="286.8">D4</text>
<text x="207.3" y="286.8">I5</text>
<text x="211.8" y="285.5">I5</text>
<text x="341" y="284">D4</text>
<text x="346.2" y="285.3">D4</text>
<text x="357.7" y="285.3">I5</text>
<text x="362.2" y="284">I5</text>
<text x="149.9" y="291.8">AOUT2+</text>
<text x="190.9" y="290.6">E4</text>
<text x="195.8" y="291.9">E4</text>
<text x="206.7" y="291.9">H5</text>
<text x="211.8" y="290.6">H5</text>
<text x="300.2" y="290.3">AOUT2+</text>
<text x="341.3" y="289.1">E4</text>
<text x="346.2" y="290.4">E4</text>
<text x="357" y="290.4">H5</text>
<text x="362.2" y="289.1">H5</text>
<text x="131.5" y="298.7">AGND</text>
<text x="150.6" y="296.7">AOUT2-</text>
<text x="191" y="295.7">F4</text>
<text x="195.8" y="297">F4</text>
<text x="206.7" y="297">G5</text>
<text x="211.8" y="295.7">G5</text>
<text x="281.9" y="297.7">AGND</text>
<text x="301" y="295.1">AOUT2-</text>
<text x="341" y="299.2">G4</text>
<text x="341.4" y="294.1">F4</text>
<text x="346.2" y="295.4">F4</text>
<text x="357" y="295.4">G5</text>
<text x="362.2" y="294.1">G5</text>
<text x="362.2" y="299.2">F5</text>
<text x="190.6" y="300.7">G4</text>
<text x="190.6" y="305.8">H4</text>
<text x="195.8" y="302">G4</text>
<text x="207" y="302">F5</text>
<text x="211.8" y="300.7">F5</text>
<text x="211.8" y="305.8">E5</text>
<text x="300.2" y="305.6">AOUT3+</text>
<text x="341" y="304.3">H4</text>
<text x="346.2" y="300.5">G4</text>
<text x="346.2" y="305.6">H4</text>
<text x="357.3" y="305.6">E5</text>
<text x="357.4" y="300.5">F5</text>
<text x="362.2" y="304.3">E5</text>
<text x="149.9" y="307.1">AOUT3+</text>
<text x="191.3" y="310.9">I4</text>
<text x="195.8" y="307.1">H4</text>
<text x="206.9" y="307.1">E5</text>
<text x="211.8" y="310.9">D5</text>
<text x="301" y="310.6">AOUT3-</text>
<text x="341.7" y="309.4">I4</text>
<text x="346.2" y="310.7">I4</text>
<text x="357" y="310.7">D5</text>
<text x="362.2" y="309.4">D5</text>
<text x="150.6" y="312.2">AOUT3-</text>
<text x="191.3" y="316">J4</text>
<text x="195.8" y="312.2">I4</text>
<text x="195.8" y="317.3">J4</text>
<text x="206.7" y="312.2">D5</text>
<text x="206.8" y="317.3">C5</text>
<text x="211.8" y="316">C5</text>
<text x="341.7" y="314.5">J4</text>
<text x="346.2" y="315.8">J4</text>
<text x="357.2" y="315.8">C5</text>
<text x="362.2" y="314.5">C5</text>
<text x="149.9" y="322.3">AOUT4+</text>
<text x="190.8" y="321.1">K4</text>
<text x="195.8" y="322.4">K4</text>
<text x="206.8" y="322.4">B5</text>
<text x="211.8" y="321.1">B5</text>
<text x="300.2" y="320.8">AOUT4+</text>
<text x="341.1" y="319.5">K4</text>
<text x="346.2" y="320.8">K4</text>
<text x="357.2" y="320.8">B5</text>
<text x="362.2" y="319.5">B5</text>
<text x="150.6" y="327.4">AOUT4-</text>
<text x="191" y="326.1">L4</text>
<text x="195.8" y="327.4">L4</text>
<text x="206.8" y="327.4">A5</text>
<text x="211.8" y="326.1">A5</text>
<text x="301" y="325.9">AOUT4-</text>
<text x="341.4" y="324.6">L4</text>
<text x="346.2" y="325.9">L4</text>
<text x="357.2" y="325.9">A5</text>
<text x="362.2" y="324.6">A5</text>
<text x="196.4" y="334.4">FTC_2_CON</text>
<text x="346.7" y="332.8">FTC_2_CON</text>
<text x="332.3" y="382.8">DRAWN</text>
<text x="332" y="392.9">CHECKED</text>
<text x="332.3" y="405.4">ENGINEER</text>
<text x="397.1" y="405.1">SIZE</text>
<text x="407.2" y="405.1">DWG. NO.</text>
<text x="483.9" y="405.4">SHEET</text>
<text x="524.1" y="405.1">PROD</text>
<text x="524.6" y="407.7">REV.</text>
<text x="407.2" y="411.5">FILE</text>
<text x="483.7" y="411.7">SCALE</text>
</g>
</svg>
